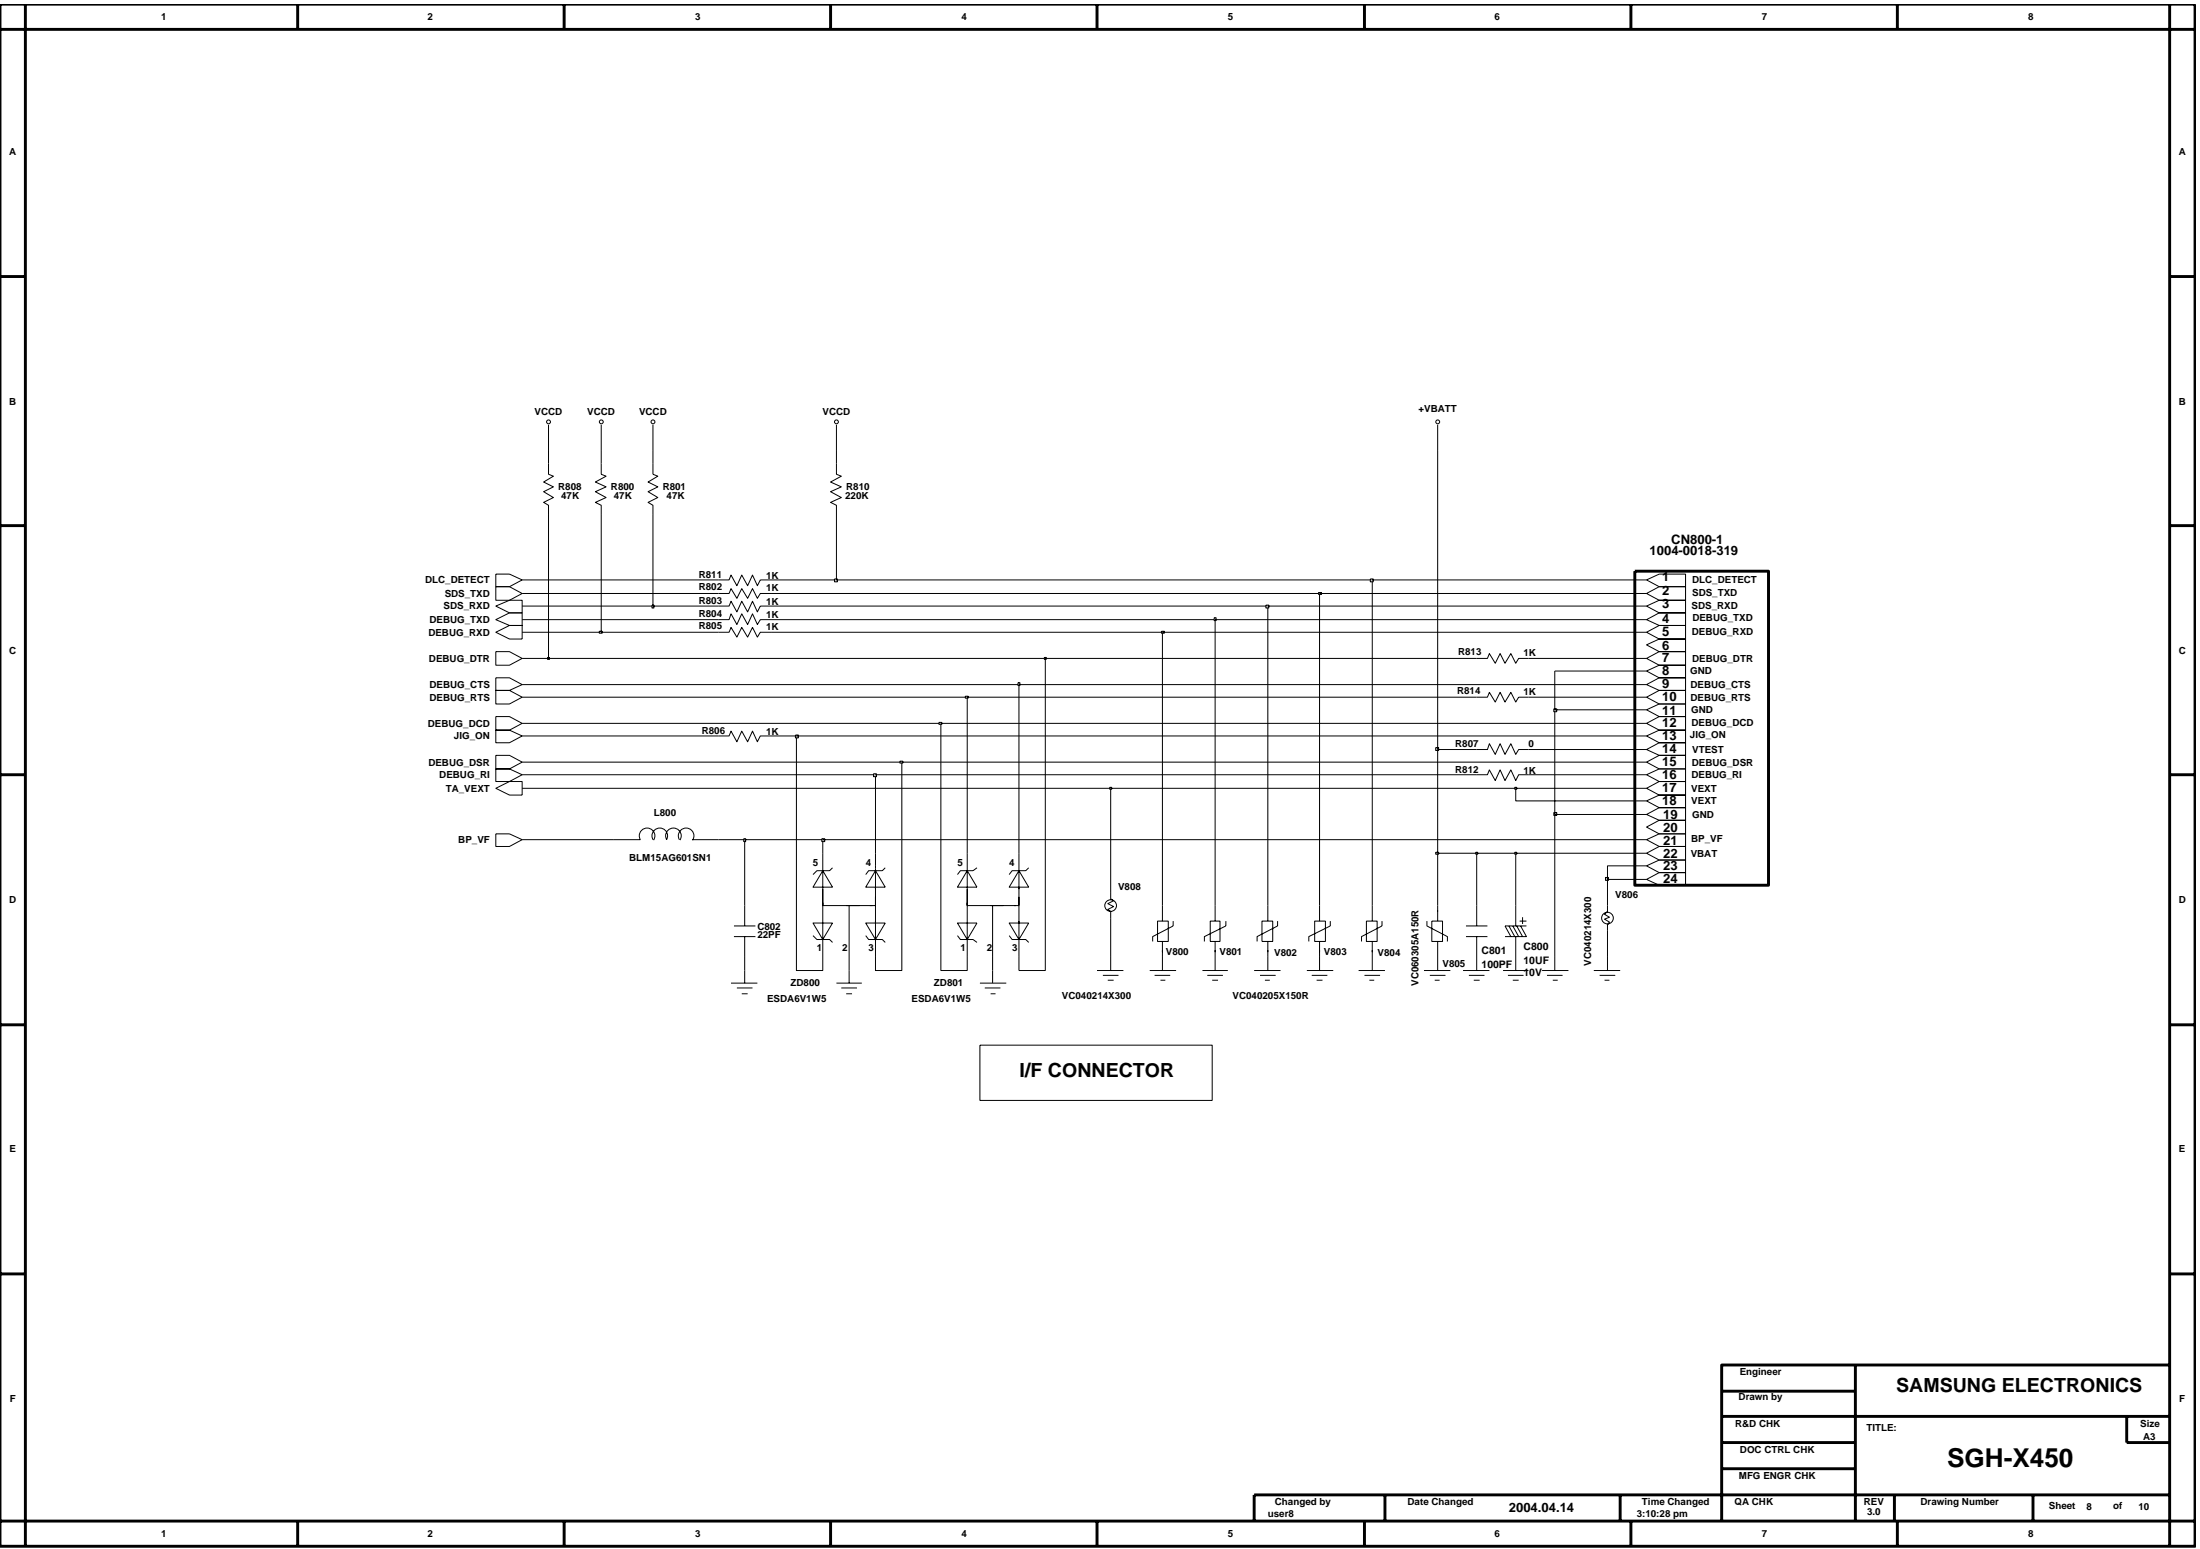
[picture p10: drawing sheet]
<svg xmlns="http://www.w3.org/2000/svg" width="192mm" height="135mm" viewBox="0 0 192 135" stroke-linecap="round" stroke-linejoin="round" font-family="sans-serif">
<g fill="none" stroke="#000" stroke-width=".09">
<path d="M47.8 37.1v2.2M52.4 37.1v2.2M57 37.1v2.2M73 37.1v2.2M125.4 37.1v2.2M43.3 51.2h1.1l1.1 .6-1.1 .6h-1.1zM43.3 55.1l1.1-.5h1.1v1.1h-1.1zM43.3 54.1l1.1-.6h1.1v1.1h-1.1zM43.3 59.1h1.1l1.1 .6-1.1 .5h-1.1zM43.3 52.9l1.1-.5h1.1v1.1h-1.1zM43.3 50.1h1.1l1.1 .5-1.1 .6h-1.1zM43.3 56.8h1.1l1.1 .6-1.1 .6h-1.1z"/>
<path d="M47.8 40.4v1l.5 .1-.9 .5 .9 .5-.9 .4 .9 .5-.9 .4 .4 .3v.8M52.4 40.4v1l.5 .1-1 .5 1 .5-1 .4 1 .5-1 .4 .5 .3v.8M57 40.4v1l.4 .1-.9 .5 .9 .5-.9 .4 .9 .5-.9 .4 .5 .3v.8M62.7 54.1h.9l.2-.6 .5 1 .4-1 .5 1 .4-1 .5 1 .2-.4h1M62.7 50.6h.9l.2-.4 .5 .9 .4-.9 .5 .9 .4-.9 .5 .9 .2-.5h1M62.7 52.9h.9l.2-.5 .5 1 .4-1 .5 1 .4-1 .5 1 .2-.5h1M62.7 51.8h.9l.2-.5 .5 .9 .4-.9 .5 .9 .4-.9 .5 .9 .2-.4h1M62.7 55.1h.9l.2-.4 .5 .9 .4-.9 .5 .9 .4-.9 .5 .9 .2-.5h1M73 40.4v1l.4 .1-.9 .5 .9 .5-.9 .4 .9 .5-.9 .4 .5 .3v.8M91.2 57.4v27.3h-2.3v-10.3M101.4 55.1v25.2M106 54.1v26.2"/>
<path d="M110.6 52.9v27.4M115.1 51.8v28.5M119.7 50.6v29.7M128.8 57.4h1l.1-.4 .5 .9 .5-.9 .4 .9 .5-.9 .4 .9 .3-.5h.8M143.6 51.8l1.1-.6h2.3v1.2h-2.3zM143.6 52.9l1.1-.5h2.3v1.1h-2.3zM143.6 54.1l1.1-.6h2.3v1.1h-2.3zM143.6 55.1l1.1-.5h2.3v1.1h-2.3zM143.6 56.2l1.1-.5h2.3v1.1h-2.3zM143.6 57.4l1.1-.6h2.3v1.2h-2.3zM143.6 58.5l1.1-.5h2.3v1.1h-2.3zM143.6 59.7l1.1-.6h2.3v1.1h-2.3z"/>
<path d="M143.6 50.6l1.1-.5h2.3v1.1h-2.3zM43.3 62.5h1.1l1.1 .6-1.1 .6h-1.1zM43.3 67.1h1.1l1.1 .5-1.1 .6h-1.1zM43.3 65.9h1.1l1.1 .6-1.1 .6h-1.1zM43.3 63.7h1.1l1.1 .5-1.1 .6h-1.1zM43.3 72.7h1.1l1.1 .5-1.1 .6h-1.1zM43.3 60.2h1.1l1.1 .6-1.1 .6h-1.1zM43.3 68.8l1.1-.6h1.1v1.2h-1.1zM53.6 73.2h2.3a.68 .68 0 0 1 .6-1 .68 .68 0 0 1 .5 1.1M57 73.2a.68 .68 0 0 1 .6-1 .68 .68 0 0 1 .5 1M58.2 73.2a.68 .68 0 0 1 .6-1 .68 .68 0 0 1 .5 1.1M59.3 73.2a.68 .68 0 0 1 .6-1 .68 .68 0 0 1 .5 1.1"/>
<path d="M60.4 73.2h2.3M62.7 64.2h.9l.2-.4 .5 .9 .4-.9 .5 .9 .4-.9 .5 .9 .2-.5h1M65 73.2v7.6M69.5 64.2v20.5h2.3v-10.3M71.8 75.9l.8 1.5h-1.7zM71.8 79h4.6M72.6 75.7l-.2 .2h-1.1l-.4 .4M74.1 79v6.8M76.4 75.9l.8 1.5h-1.7zM77.2 75.7l-.2 .2h-1.2l-.3 .4M78.7 66.5v18.2h-2.3v-10.3M82.1 63.1v21.6h2.3v-10.3"/>
<path d="M84.4 75.9l.8 1.5h-1.7zM84.4 79h4.5M85.2 75.7l-.3 .2h-1.1l-.3 .4M86.6 79v6.8M88.9 75.9l.8 1.5h-1.7zM89.7 75.7l-.2 .2h-1.2l-.3 .4M96.9 68.8v9.6l.2 .2-.5 .2 .5 .3-.5 .2 .3 .2v5.2M125.4 74.4v5.9M128.8 60.8h1l.1-.4 .5 .8 .5-.8 .4 .8 .5-.8 .4 .8 .3-.4h.8M128.8 67.6h1l.1-.4 .5 .9 .5-.9 .4 .9 .5-.9 .4 .9 .3-.5h.8M128.8 65.4h1l.1-.5 .5 .9 .5-.9 .4 .9 .5-.9 .4 .9 .3-.4h.8M128.8 74.4v6.4"/>
<path d="M132.2 74.4v6.4M135.6 71v13.7M140.2 76.7v2.8l-.2 .3 .4 .2-.4 .2 .4 .2-.2 .3v4M143.6 74.4l1.1-.6h2.3v1.2h-2.3zM143.6 76.7l1.1-.6h2.3v1.1h-2.3zM143.6 61.9l1.1-.5h2.3v1.1h-2.3zM143.6 63.1l1.1-.6h2.3v1.2h-2.3zM143.6 64.2l1.1-.5h2.3v1.1h-2.3zM143.6 65.4l1.1-.6h2.3v1.1h-2.3zM143.6 66.5l1.1-.6h2.3v1.2h-2.3zM143.6 67.6l1.1-.5h2.3v1.1h-2.3zM143.6 68.8l1.1-.6h2.3v1.2h-2.3z"/>
<path d="M143.6 69.9l1.1-.5h2.3v1.1h-2.3zM143.6 71l1.1-.5h2.3v1.1h-2.3zM143.6 72.1l1.1-.5h2.3v1.1h-2.3zM143.6 73.2l1.1-.5h2.3v1.1h-2.3zM143.6 60.8l1.1-.6h2.3v1.2h-2.3zM143.6 75.5l1.1-.5h2.3v1.1h-2.3zM63.8 85.8h2.3M64 81.7h1.9M64 80.8h1.9M64.3 86.2h1.3M64.7 86.7h.5M65 81.7v4.1"/>
<path d="M70.9 80.5h1.7l-.8 1.5zM70.9 81.6l.4 .4h1.1l.2 .2M73 85.8h2.2M73.4 86.2h1.4M73.8 86.7h.5M75.5 81.6l.3 .4h1.2l.2 .2M75.5 80.5h1.7l-.8 1.5zM83.5 80.5h1.7l-.8 1.5zM83.5 81.6l.3 .4h1.1l.3 .2M85.5 85.8h2.3M85.9 86.2h1.4M86.4 86.7h.4"/>
<path d="M88 81.6l.3 .4h1.2l.2 .2M88 80.5h1.7l-.8 1.5zM95.7 84.7h2.3M96.2 85.1h1.4M96.6 85.5h.5M100.3 84.7h2.3M100.7 85.1h1.4M101 80.3h.9v1.8h-.9zM101.2 85.5h.5M101.4 82.1v2.6M102.3 80.3v.5l-1.8 .9v.4M104.9 84.7h2.2"/>
<path d="M105.3 85.1h1.4M105.6 80.3h.8v1.8h-.8zM105.7 85.5h.6M106 82.1v2.6M106.9 80.3v.5l-1.8 .9v.4M109.4 84.7h2.3M109.9 85.1h1.4M110.1 80.3h.9v1.8h-.9zM110.3 85.5h.5M110.6 82.1v2.6M111.4 80.3v.5l-1.7 .9v.4M114 84.7h2.3"/>
<path d="M114.4 85.1h1.4M114.7 80.3h.9v1.8h-.9zM114.9 85.5h.5M115.1 82.1v2.6M116 80.3v.5l-1.8 .9v.4M118.5 84.7h2.3M119 85.1h1.4M119.2 80.3h.9v1.8h-.9zM119.5 85.5h.4M119.7 82.1v2.6M120.6 80.3v.5l-1.8 .9v.4M124.2 84.7h2.3"/>
<path d="M124.5 80.3v.5l1.8 .9v.4M124.7 85.1h1.4M124.9 80.3h.9v1.8h-.9zM125.2 85.5h.4M125.4 82.1v2.6M127.6 84.7h2.3M127.9 81.7h1.9M127.9 80.8h1.9M128.1 85.1h1.4M128.6 85.5h.5M128.8 81.7v3M131.1 84.7h2.2"/>
<path d="M131.5 85.1h1.4M131.6 80.8l.5 .9M132 85.5h.5M132 80.8l.5 .9M132.2 81.7v3M132.3 80.8l.5 .9M132.6 80.3h.6M132.6 80.8l.6 .9h-1.9M132.8 80v.6M133.2 80.8h-1.9l.5 .9M134.5 84.7h2.3M134.9 85.1h1.4"/>
<path d="M135.5 85.5h.4M139 84.7h2.3M139.5 85.1h1.4M140 85.5h.4"/>
<circle cx="47.8" cy="36.8" r=".17"/>
<circle cx="52.5" cy="36.8" r=".17"/>
<circle cx="57" cy="36.8" r=".17"/>
<circle cx="73" cy="36.8" r=".17"/>
<circle cx="125.4" cy="36.8" r=".17"/>
<circle cx="96.9" cy="79" r=".51"/>
<circle cx="140.2" cy="80.1" r=".51"/>
</g>
<path d="M140 76.5h.3v.3h-.3z" fill-rule="evenodd" fill="#c2c2c2"/>
<path d="M88.9 59.7v14.7M71.8 73.2v1.2M76.4 67.6v6.8M84.4 60.8v13.6M140.1 76.5h.2v.3h-.2zM143.6 75.5h-3.4v1.2h3.4" fill="none" stroke="#000" stroke-width=".09"/>
<path d="M125.2 74.3h.3v.2h-.3z" fill-rule="evenodd" fill="#c2c2c2"/>
<path d="M125.2 74.3h.3v.2h-.3zM125.4 65.4v9h3.4" fill="none" stroke="#000" stroke-width=".09"/>
<path d="M128.7 74.3h.2v.2h-.2z" fill-rule="evenodd" fill="#c2c2c2"/>
<path d="M128.7 74.3h.2v.2h-.2zM128.8 74.4h3.4" fill="none" stroke="#000" stroke-width=".09"/>
<path d="M132.1 74.3h.2v.2h-.2z" fill-rule="evenodd" fill="#c2c2c2"/>
<path d="M45.5 73.2h8.1M62.7 73.2h2.3M132.1 74.3h.2v.2h-.2zM132.2 74.4h11.4" fill="none" stroke="#000" stroke-width=".09"/>
<path d="M64.9 73.1h.1v.3h-.1z" fill-rule="evenodd" fill="#c2c2c2"/>
<path d="M64.9 73.2h.1v.2h-.1zM65 73.2h6.8" fill="none" stroke="#000" stroke-width=".09"/>
<path d="M71.7 73.1h.2v.3h-.2z" fill-rule="evenodd" fill="#c2c2c2"/>
<path d="M71.7 73.2h.2v.2h-.2zM71.8 73.2h71.8" fill="none" stroke="#000" stroke-width=".09"/>
<path d="M135.5 70.9h.3v.2h-.3z" fill-rule="evenodd" fill="#c2c2c2"/>
<path d="M45.5 68.8h51.4M132.2 68.8v1.1h11.4M135.5 70.9h.3v.2h-.3zM135.6 61.9v9.1h8" fill="none" stroke="#000" stroke-width=".09"/>
<path d="M96.8 68.7h.2v.1h-.2z" fill-rule="evenodd" fill="#c2c2c2"/>
<path d="M96.8 68.7h.2v.1h-.2zM96.9 68.8h35.3" fill="none" stroke="#000" stroke-width=".09"/>
<path d="M132.1 68.7h.2v.1h-.2z" fill-rule="evenodd" fill="#c2c2c2"/>
<path d="M45.5 67.6h30.9M132.1 68.7h.2v.1h-.2zM132.2 68.8h11.4" fill="none" stroke="#000" stroke-width=".09"/>
<path d="M76.2 67.5h.3v.2h-.3z" fill-rule="evenodd" fill="#c2c2c2"/>
<path d="M45.5 66.5h33.2M76.2 67.5h.3v.2h-.3zM76.4 67.6h52.4M133.3 67.6h10.3" fill="none" stroke="#000" stroke-width=".09"/>
<path d="M78.5 66.4h.3v.2h-.3z" fill-rule="evenodd" fill="#c2c2c2"/>
<path d="M78.5 66.4h.3v.2h-.3zM78.7 66.5h64.9" fill="none" stroke="#000" stroke-width=".09"/>
<path d="M125.2 65.2h.3v.3h-.3z" fill-rule="evenodd" fill="#c2c2c2"/>
<path d="M125.4 39.3v26.1h3.4M45.5 64.2h17.2M67.3 64.2h2.2M125.2 65.2h.3v.3h-.3zM133.3 65.4h10.3" fill="none" stroke="#000" stroke-width=".09"/>
<path d="M69.4 64.1h.2v.3h-.2z" fill-rule="evenodd" fill="#c2c2c2"/>
<path d="M45.5 63.1h36.6M69.4 64.1h.2v.3h-.2zM69.5 64.2h74.1" fill="none" stroke="#000" stroke-width=".09"/>
<path d="M81.9 63h.3v.2h-.3z" fill-rule="evenodd" fill="#c2c2c2"/>
<path d="M81.9 63h.3v.2h-.3zM82.1 63.1h61.5" fill="none" stroke="#000" stroke-width=".09"/>
<path d="M135.5 61.8h.3v.3h-.3z" fill-rule="evenodd" fill="#c2c2c2"/>
<path d="M135.6 58.5v3.4h8M45.5 60.8h38.9M135.5 61.8h.3v.3h-.3z" fill="none" stroke="#000" stroke-width=".09"/>
<path d="M84.2 60.7h.3v.2h-.3z" fill-rule="evenodd" fill="#c2c2c2"/>
<path d="M45.5 59.7h43.4M84.2 60.7h.3v.2h-.3zM84.4 60.8h44.4M133.3 60.8h10.3" fill="none" stroke="#000" stroke-width=".09"/>
<path d="M88.8 59.5h.2v.3h-.2z" fill-rule="evenodd" fill="#c2c2c2"/>
<path d="M45.5 57.4h2.3M88.8 59.5h.2v.3h-.2zM88.9 59.7h54.7M135.6 58.5h8" fill="none" stroke="#000" stroke-width=".09"/>
<path d="M47.8 57.3h.1v.2h-.1z" fill-rule="evenodd" fill="#c2c2c2"/>
<path d="M47.8 57.3h.1v.2h-.1zM47.8 44.9v12.5h43.4" fill="none" stroke="#000" stroke-width=".09"/>
<path d="M91.1 57.3h.2v.2h-.2z" fill-rule="evenodd" fill="#c2c2c2"/>
<path d="M45.5 55.1h6.9M91.1 57.3h.2v.2h-.2zM91.2 57.4h37.6M133.3 57.4h10.3" fill="none" stroke="#000" stroke-width=".09"/>
<path d="M52.3 55.1h.2v.1h-.2z" fill-rule="evenodd" fill="#c2c2c2"/>
<path d="M52.3 55.1h.2v.1h-.2zM52.4 44.9v10.2h10.3M67.3 55.1h34.1" fill="none" stroke="#000" stroke-width=".09"/>
<path d="M101.3 55.1h.3v.1h-.3z" fill-rule="evenodd" fill="#c2c2c2"/>
<path d="M45.5 54.1h17.2M67.3 54.1h38.7M101.3 55.1h.3v.1h-.3zM101.4 55.1h42.2" fill="none" stroke="#000" stroke-width=".09"/>
<path d="M105.9 53.9h.2v.2h-.2z" fill-rule="evenodd" fill="#c2c2c2"/>
<path d="M45.5 52.9h11.5M105.9 53.9h.2v.2h-.2zM106 54.1h37.6" fill="none" stroke="#000" stroke-width=".09"/>
<path d="M56.9 52.8h.1v.2h-.1z" fill-rule="evenodd" fill="#c2c2c2"/>
<path d="M56.9 52.8h.1v.2h-.1zM57 44.9v8h5.7M67.3 52.9h43.3" fill="none" stroke="#000" stroke-width=".09"/>
<path d="M110.4 52.8h.3v.2h-.3z" fill-rule="evenodd" fill="#c2c2c2"/>
<path d="M45.5 51.8h17.2M67.3 51.8h47.8M110.4 52.8h.3v.2h-.3zM110.6 52.9h33" fill="none" stroke="#000" stroke-width=".09"/>
<path d="M115 51.7h.3v.1h-.3z" fill-rule="evenodd" fill="#c2c2c2"/>
<path d="M45.5 50.6h17.2M67.3 50.6h5.7M115 51.7h.3v.2h-.3zM115.1 51.8h28.5" fill="none" stroke="#000" stroke-width=".09"/>
<path d="M72.8 50.5h.2v.2h-.2z" fill-rule="evenodd" fill="#c2c2c2"/>
<path d="M72.8 50.5h.2v.3h-.2zM73 44.9v5.7h46.7" fill="none" stroke="#000" stroke-width=".09"/>
<path d="M119.5 50.5h.3v.2h-.3z" fill-rule="evenodd" fill="#c2c2c2"/>
<path d="M47.8 39.3v1.1M52.4 39.3v1.1M57 39.3v1.1M73 39.3v1.1M119.5 50.5h.3v.3h-.3zM119.7 50.6h23.9M85.5 91.2h20.2v4.8h-20.2z" fill="none" stroke="#000" stroke-width=".09"/>
<g fill="none" stroke="#000" stroke-width=".25">
<path d="M0 .4h191.5v134.5h-191.5zM0 2.6h191.5M2.2 .4v134.5M26 .4v2.2M49.2 .4v2.2M72.5 .4v2.2M95.7 .4v2.2M119 .4v2.2M142.3 .4v2.2M165.5 .4v2.2M189.3 .4v134.5M0 24.1h2.2"/>
<path d="M189.3 24.1h2.2M0 45.8h2.2M142.6 49.8h11.7v27.4h-11.7zM189.3 45.8h2.2M0 67.6h2.2M189.3 67.6h2.2M0 89.4h2.2M189.3 89.4h2.2M0 111.1h2.2M161.8 119.1v13.6M189.3 119.1h-39.1v13.6M189.3 111.1h2.2"/>
<path d="M0 132.7h191.5M26 132.7v2.2M49.2 132.7v2.2M72.5 132.7v2.2M95.7 132.7v2.2M119 132.7v2.2M120.8 130.4v2.3M141.3 130.4v2.3M142.3 132.7v2.2M150.2 121.3h11.6M150.2 123.5h39.1M150.2 125.8h11.6"/>
<path d="M150.2 128.1h11.6M165.3 130.4v2.3M165.5 132.7v2.2M177.3 130.4v2.3M185.5 123.5v2.3h3.8M189.3 130.4h-79.9v2.3"/>
</g>
<text font-size="2.3" x="169.8" y="127.9">SGH-X450</text>
<g font-size="1.7">
<text x="88.9" y="94">I/F CONNECTOR</text>
<text x="165.4" y="121.5">SAMSUNG ELECTRONICS</text>
</g>
<g font-size="1.1">
<text x="145.8" y="47.4">CN800-1</text>
<text x="143.9" y="48.4">1004-0018-319</text>
<text x="145" y="51.9">2</text>
<text x="145" y="53">3</text>
<text x="145" y="50.7">1</text>
<text x="145" y="58.9">8</text>
<text x="145" y="56.7">6</text>
<text x="145" y="57.8">7</text>
<text x="145" y="54.4">4</text>
<text x="145" y="55.5">5</text>
<text x="145" y="64.5">13</text>
<text x="145" y="65.7">14</text>
<text x="145" y="63.4">12</text>
<text x="145" y="62.3">11</text>
<text x="145" y="61.1">10</text>
<text x="145" y="60">9</text>
<text x="145" y="69.1">17</text>
<text x="145" y="70.2">18</text>
<text x="145" y="66.8">15</text>
<text x="145" y="68">16</text>
<text x="145.1" y="71.5">19</text>
<text x="145.1" y="74.8">22</text>
<text x="145.1" y="72.6">20</text>
<text x="145.1" y="75.9">23</text>
<text x="145.1" y="73.7">21</text>
<text x="145.1" y="77">24</text>
<text x="131.6" y="131.9">2004.04.14</text>
</g>
<g font-size=".9">
<text x="129.2" y="83.2">C801</text>
<text x="132.9" y="82.9">C800</text>
<text x="123.7" y="86" transform="rotate(-90 123.7 86)">VC060305A150R</text>
<text x="129.2" y="84.4">100PF</text>
<text x="132.9" y="84.1">10UF</text>
<text x="132.9" y="85.2">10V</text>
<text x="138.8" y="84.2" transform="rotate(-90 138.8 84.2)">VC040214X300</text>
</g>
<g font-size=".8">
<text x="14.1" y="1.8">1</text>
<text x="37.3" y="1.8">2</text>
<text x="60.6" y="1.8">3</text>
<text x="83.9" y="1.8">4</text>
<text x="107.1" y="1.8">5</text>
<text x="130.4" y="1.8">6</text>
<text x="153.7" y="1.8">7</text>
<text x="176.9" y="1.8">8</text>
<text x=".8" y="13.5">A</text>
<text x="190.1" y="13.5">A</text>
<text x=".8" y="35.3">B</text>
<text x="123.7" y="35.9">+VBATT</text>
<text x="190.1" y="35.3">B</text>
<text x="46.6" y="36.2">VCCD</text>
<text x="51.2" y="36.2">VCCD</text>
<text x="55.7" y="36.2">VCCD</text>
<text x="71.7" y="36.2">VCCD</text>
<text x="48.7" y="42.7">R808</text>
<text x="49" y="43.6">47K</text>
<text x="53.3" y="42.7">R800</text>
<text x="53.5" y="43.6">47K</text>
<text x="57.8" y="42.7">R801</text>
<text x="58.1" y="43.6">47K</text>
<text x="73.7" y="43.6">220K</text>
<text x="73.8" y="42.7">R810</text>
<text x="37.1" y="50.9">DLC_DETECT</text>
<text x="38.7" y="53.2">SDS_RXD</text>
<text x="38.8" y="52.1">SDS_TXD</text>
<text x="61" y="53.8">R804</text>
<text x="61" y="50.4">R811</text>
<text x="61" y="51.5">R802</text>
<text x="61" y="52.7">R803</text>
<text x="66.8" y="53.9">1K</text>
<text x="66.8" y="50.5">1K</text>
<text x="66.8" y="51.6">1K</text>
<text x="66.8" y="52.8">1K</text>
<text x="147.6" y="53.1">SDS_RXD</text>
<text x="147.6" y="50.9">DLC_DETECT</text>
<text x="147.6" y="52">SDS_TXD</text>
<text x=".8" y="57.1">C</text>
<text x="37.4" y="55.4">DEBUG_RXD</text>
<text x="37.4" y="57.7">DEBUG_DTR</text>
<text x="37.5" y="54.3">DEBUG_TXD</text>
<text x="61" y="54.9">R805</text>
<text x="66.8" y="55">1K</text>
<text x="127.2" y="57.2">R813</text>
<text x="132.9" y="57.3">1K</text>
<text x="147.4" y="58.8">GND</text>
<text x="147.6" y="55.4">DEBUG_RXD</text>
<text x="147.6" y="57.7">DEBUG_DTR</text>
<text x="147.6" y="54.2">DEBUG_TXD</text>
<text x="190.1" y="57.1">C</text>
<text x="37.3" y="63.4">DEBUG_DCD</text>
<text x="37.5" y="61.1">DEBUG_RTS</text>
<text x="37.5" y="60">DEBUG_CTS</text>
<text x="39.6" y="64.5">JIG_ON</text>
<text x="61.2" y="64">R806</text>
<text x="66.8" y="64.1">1K</text>
<text x="126.9" y="65.2">R807</text>
<text x="127.1" y="60.6">R814</text>
<text x="132.9" y="60.6">1K</text>
<text x="133.3" y="65.2">0</text>
<text x="147.4" y="64.4">JIG_ON</text>
<text x="147.5" y="61.1">DEBUG_RTS</text>
<text x="147.5" y="60">DEBUG_CTS</text>
<text x="147.5" y="62.2">GND</text>
<text x="147.6" y="63.3">DEBUG_DCD</text>
<text x="147.6" y="65.7">VTEST</text>
<text x="37.4" y="66.8">DEBUG_DSR</text>
<text x="38.3" y="67.9">DEBUG_RI</text>
<text x="38.9" y="69.1">TA_VEXT</text>
<text x="57" y="71.2">L800</text>
<text x="126.9" y="67.4">R812</text>
<text x="132.9" y="67.5">1K</text>
<text x="147.5" y="69.1">VEXT</text>
<text x="147.5" y="70.2">VEXT</text>
<text x="147.5" y="67.9">DEBUG_RI</text>
<text x="147.6" y="66.8">DEBUG_DSR</text>
<text x="147.6" y="71.3">GND</text>
<text x="40" y="73.5">BP_VF</text>
<text x="54.9" y="75.1">BLM15AG601SN1</text>
<text x="70.9" y="75.5">5</text>
<text x="75.5" y="75.5">4</text>
<text x="83.5" y="75.5">5</text>
<text x="88" y="75.5">4</text>
<text x="97.5" y="77.7">V808</text>
<text x="147.5" y="74.7">VBAT</text>
<text x="147.5" y="73.5">BP_VF</text>
<text x=".8" y="78.8">D</text>
<text x="66.1" y="81.9">22PF</text>
<text x="66.1" y="81.1">C802</text>
<text x="71.3" y="83">1</text>
<text x="73.5" y="83">2</text>
<text x="75.8" y="83">3</text>
<text x="83.8" y="83">1</text>
<text x="86.1" y="83">2</text>
<text x="88.3" y="83">3</text>
<text x="101.7" y="83.3">V800</text>
<text x="106.4" y="83.3">V801</text>
<text x="111.1" y="83.4">V802</text>
<text x="115.5" y="83.3">V803</text>
<text x="120.2" y="83.4">V804</text>
<text x="140.9" y="78.3">V806</text>
<text x="190.1" y="78.8">D</text>
<text x="66.9" y="87.4">ESDA6V1W5</text>
<text x="69" y="86">ZD800</text>
<text x="79.5" y="87.4">ESDA6V1W5</text>
<text x="81.5" y="86">ZD801</text>
<text x="92.6" y="87.1">VC040214X300</text>
<text x="107.5" y="87.1">VC040205X150R</text>
<text x="125.8" y="84.3">V805</text>
<text x=".8" y="100.5">E</text>
<text x="190.1" y="100.5">E</text>
<text x="151.8" y="120">Engineer</text>
<text x=".8" y="122.3">F</text>
<text x="151.4" y="124.4">R&amp;D CHK</text>
<text x="151.7" y="122.2">Drawn by</text>
<text x="162.8" y="124.8">TITLE:</text>
<text x="186.7" y="124.4">Size</text>
<text x="187" y="125.6">A3</text>
<text x="190.1" y="122.3">F</text>
<text x="111.2" y="131.3">Changed by</text>
<text x="122.8" y="131.3">Date Changed</text>
<text x="143.2" y="131.3">Time Changed</text>
<text x="151.3" y="131.3">QA CHK</text>
<text x="151.7" y="129">MFG ENGR CHK</text>
<text x="151.8" y="126.7">DOC CTRL CHK</text>
<text x="162.6" y="131.3">REV</text>
<text x="167.5" y="131.3">Drawing Number</text>
<text x="178.7" y="131.6">Sheet</text>
<text x="182" y="131.7">8</text>
<text x="184.3" y="131.6">of</text>
<text x="186.5" y="131.7">10</text>
<text x="14.1" y="134.1">1</text>
<text x="37.3" y="134.1">2</text>
<text x="60.6" y="134.1">3</text>
<text x="83.9" y="134.1">4</text>
<text x="107.1" y="134.1">5</text>
<text x="110.6" y="132.3">user8</text>
<text x="130.4" y="134.1">6</text>
<text x="142.8" y="132.3">3:10:28 pm</text>
<text x="153.7" y="134.1">7</text>
<text x="162.9" y="132.1">3.0</text>
<text x="176.9" y="134.1">8</text>
</g>
</svg>
